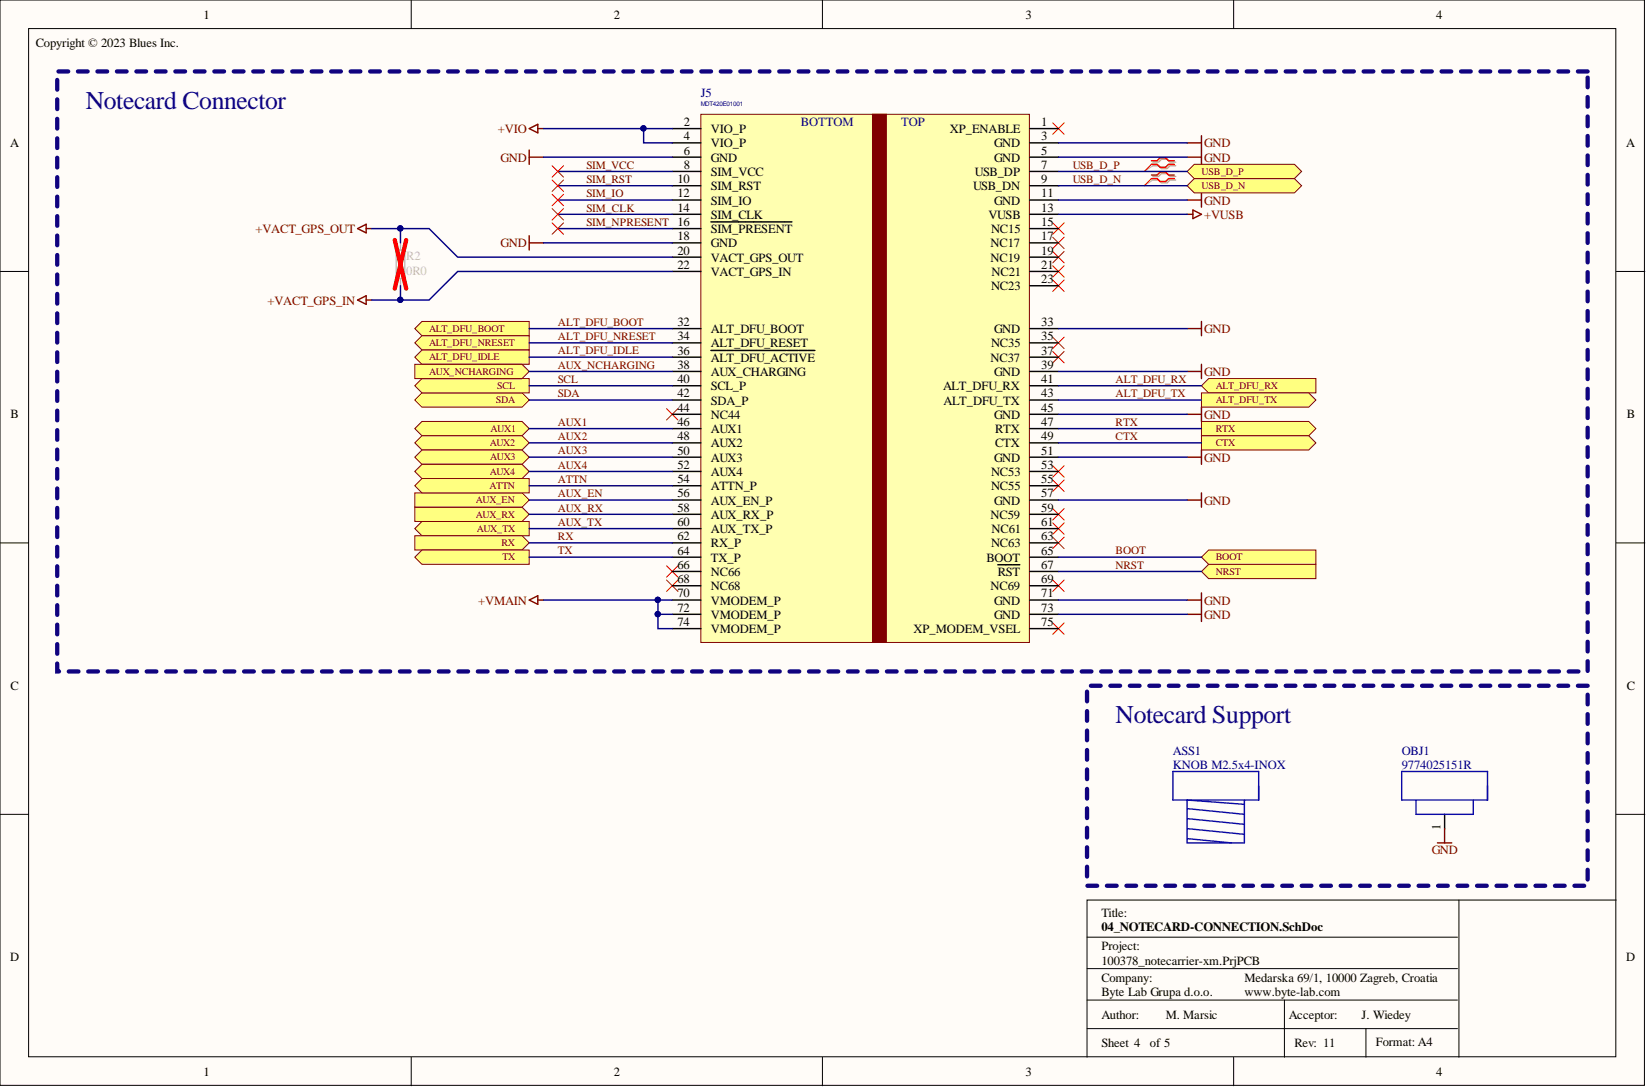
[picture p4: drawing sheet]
<svg xmlns="http://www.w3.org/2000/svg" width="292mm" height="193mm" viewBox="0 0 292 193" stroke-linecap="round" stroke-linejoin="round" font-family="sans-serif">
<g fill="#fffcf8" stroke="#000" stroke-width=".18">
<path d="M0 0h291.8v192.7h-291.8z"/>
<path d="M5.1 5.1h281.6v182.5h-281.6z"/>
</g>
<g fill="none" stroke="#000" stroke-width=".18">
<path d="M73 0v5.1M145.9 0v5.1M218.9 0v5.1M0 48.2h5.1M286.8 48.2h5.1M0 96.4h5.1M286.8 96.4h5.1M0 144.6h5.1M258.9 159.8v27.9M286.8 159.8h-93.9v27.9M286.8 144.6h5.1M192.9 166.4h65.7"/>
<path d="M192.9 172h65.7M192.9 177.5h65.7M227.9 177.5v10.2M73 187.7v5.1M145.9 187.7v5.1M192.9 182.6h65.7M218.9 187.7v5.1M242.4 182.6v5.1"/>
</g>
<path d="M93.9 22.8l1.5-.7v1.5zM95.4 22.8h1.1M210.7 38h1M211.7 37.3l1.5 .7-1.5 .8zM63.5 40.6l1.5-.8v1.5zM65 40.6h1M93.9 106.5l1.5-.7v1.5zM95.4 106.5h1.1" fill="none" stroke="#800000" stroke-width=".25"/>
<g fill="none" stroke="#f00" stroke-width=".18">
<path d="M186.8 21.8l2 2M186.8 39.6l2 2M188.8 21.8l-2 2M188.8 39.6l-2 2M186.8 42.1l2 2M186.8 44.6l2 2.1M186.8 47.2l2 2M186.8 49.7l2 2M186.8 59.9l2 2M188.8 42.1l-2 2M188.8 44.6l-2 2.1M188.8 47.2l-2 2"/>
<path d="M188.8 49.7l-2 2M188.8 59.9l-2 2M118.3 72.5l2 2.1M120.3 72.5l-2 2.1M186.8 62.4l2 2M188.8 62.4l-2 2M186.8 95.4l2 2M186.8 92.8l2 2.1M186.8 90.3l2 2M186.8 85.2l2 2M186.8 82.7l2 2M188.8 95.4l-2 2"/>
<path d="M188.8 92.8l-2 2.1M188.8 90.3l-2 2M188.8 85.2l-2 2M188.8 82.7l-2 2M118.3 100.4l2 2.1M118.3 103l2 2M120.3 100.4l-2 2.1M120.3 103l-2 2M186.8 110.6l2 2M186.8 103l2 2M188.8 110.6l-2 2M188.8 103l-2 2"/>
</g>
<path d="M124.4 20.3h58.3v93.8h-58.3z" fill="#ffffb0" stroke="#800000" stroke-width=".18"/>
<g fill="none" stroke="#000" stroke-width=".25">
<path d="M119.3 22.8h5.1M119.3 25.4h5.1M119.3 27.9h5.1M119.3 30.4h5.1M119.3 33h5.1M119.3 35.5h5.1M119.3 38h5.1M126.2 39.4h1M127.3 39.4h.6M128 39.4h1.9M130 39.4h2.2M132.3 39.4h2.7"/>
<path d="M135.1 39.4h1.1M136.3 39.4h1.3M137.7 39.4h1.5M139.3 39.4h1.2M182.8 22.8h5M182.8 25.4h5M182.8 27.9h5M182.8 30.4h5M182.8 33h5M182.8 35.5h5M182.8 38h5M119.3 40.6h5.1"/>
<path d="M119.3 43.1h5.1M119.3 45.7h5.1M119.3 48.2h5.1M119.3 58.3h5.1M182.8 40.6h5M182.8 43.1h5M182.8 45.7h5M182.8 48.2h5M182.8 50.7h5M182.8 58.3h5M119.3 60.9h5.1M119.3 63.4h5.1"/>
<path d="M119.3 65.9h5.1M119.3 68.5h5.1M119.3 71h5.1M119.3 73.6h5.1M119.3 76.1h5.1M119.3 78.6h5.1M126.2 62.2h2.7M128.9 62.2h1.3M130.3 62.2h2.6M133 62.2h6.6M139.7 62.2h1.3M141 62.2h.6"/>
<path d="M141.7 62.2h1.6M143.3 62.2h1.3M182.8 60.9h5M182.8 63.4h5M182.8 65.9h5M182.8 68.5h5M182.8 71h5M182.8 73.6h5M182.8 76.1h5M182.8 78.6h5M119.3 81.2h5.1M119.3 83.7h5.1"/>
<path d="M119.3 86.2h5.1M119.3 88.8h5.1M119.3 91.3h5.1M119.3 93.8h5.1M119.3 96.4h5.1M119.3 98.9h5.1M182.8 81.2h5M182.8 83.7h5M182.8 86.2h5M182.8 88.8h5M182.8 91.3h5M182.8 93.8h5"/>
<path d="M182.8 96.4h5M182.8 98.9h5M119.3 101.4h5.1M119.3 104h5.1M119.3 106.5h5.1M119.3 109.1h5.1M119.3 111.6h5.1M177.1 100.3h2.5M179.7 100.3h1.3M182.8 101.4h5M182.8 104h5M182.8 106.5h5"/>
<path d="M182.8 109.1h5M182.8 111.6h5"/>
</g>
<path d="M154.8 20.3h2.5v93.8h-2.5z" fill="#800000" stroke="#800000" stroke-width=".18"/>
<g fill="none" stroke="#800000" stroke-width=".25">
<path d="M210.7 35.5h2.5M210.7 27.9h2.5M210.7 25.4h2.5M213.2 24.1v5.1M213.2 34.2v2.6M63.5 53.3l1.5-.8v1.5zM65 53.3h1M210.7 58.3h2.5M213.2 57.1v2.5M210.7 65.9h2.5M210.7 73.6h2.5M213.2 64.7v2.5"/>
<path d="M213.2 72.3v2.5M213.2 79.9v2.5M210.7 88.8h2.5M210.7 81.2h2.5M213.2 87.5v2.5M210.7 109.1h2.5M210.7 106.5h2.5M213.2 105.3v5"/>
</g>
<path d="M204.6 28.8h1l.5-.5h1l.5 .5h1M204.6 29.4h1l.5 .5h1l.5-.5h1" fill="none" stroke="#d0a19e" stroke-width=".25"/>
<path d="M204.6 29.4l-1.5 1" fill="none" stroke="#d0a19e" stroke-width=".18"/>
<path d="M204.3 28.5h1l.6-.5h1l.5 .5h1M204.3 29.2h1l.6 .5h1l.5-.5h1" fill="none" stroke="#f00" stroke-width=".25"/>
<path d="M204.3 29.2l-1.2 1.2" fill="none" stroke="#f00" stroke-width=".18"/>
<path d="M70.3 44.4h1.5v5.1h-1.5zM71.1 43.1v1.3M71.1 49.5v1.2" fill="none" stroke="#bfbebc" stroke-width=".25"/>
<path d="M70.1 42.6l2 8.6M72.1 42.6l-2 8.6" fill="none" stroke="#f00" stroke-width=".76"/>
<g fill="#ffff80" stroke="#800000" stroke-width=".18">
<path d="M73.6 93.8l1.3-1.2h19v2.5h-19z" fill-rule="evenodd"/>
<path d="M73.6 90h19l1.3 1.3-1.3 1.3h-19z" fill-rule="evenodd"/>
<path d="M73.6 87.5h19l1.3 1.3-1.3 1.2h-19z" fill-rule="evenodd"/>
<path d="M73.6 76.1l1.3-1.3h17.7l1.3 1.3-1.3 1.3h-17.7z" fill-rule="evenodd"/>
<path d="M73.6 78.6l1.3-1.2h17.7l1.3 1.2-1.3 1.3h-17.7z" fill-rule="evenodd"/>
<path d="M73.6 81.2l1.3-1.3h17.7l1.3 1.3-1.3 1.2h-17.7z" fill-rule="evenodd"/>
<path d="M73.6 83.7l1.3-1.3h17.7l1.3 1.3-1.3 1.3h-17.7z" fill-rule="evenodd"/>
<path d="M73.6 95.1h19l1.3 1.3-1.3 1.2h-19z" fill-rule="evenodd"/>
<path d="M73.6 98.9l1.3-1.3h19v2.6h-19z" fill-rule="evenodd"/>
<path d="M73.6 71l1.3-1.3h17.7l1.3 1.3-1.3 1.3h-17.7z" fill-rule="evenodd"/>
<path d="M73.6 68.5l1.3-1.3h19v2.5h-19z" fill-rule="evenodd"/>
<path d="M73.6 86.2l1.3-1.2h19v2.5h-19z" fill-rule="evenodd"/>
<path d="M213.2 101.4l1.3-1.2h19v2.5h-19z" fill-rule="evenodd"/>
<path d="M213.2 68.5l1.3-1.3h19v2.5h-19z" fill-rule="evenodd"/>
<path d="M213.2 69.7h19l1.3 1.3-1.3 1.3h-19z" fill-rule="evenodd"/>
<path d="M213.2 74.8h19l1.3 1.3-1.3 1.3h-19z" fill-rule="evenodd"/>
<path d="M213.2 77.4h19l1.3 1.2-1.3 1.3h-19z" fill-rule="evenodd"/>
<path d="M210.7 33l1.2-1.3h17.8l1.3 1.3-1.3 1.2h-17.8z" fill-rule="evenodd"/>
<path d="M210.7 30.4l1.2-1.2h17.8l1.3 1.2-1.3 1.3h-17.8z" fill-rule="evenodd"/>
</g>
<path d="M204.6 31.3h1l.5-.5h1l.5 .5h1M204.6 32h1l.5 .5h1l.5-.5h1" fill="none" stroke="#d0a19e" stroke-width=".25"/>
<path d="M204.6 32l-1.5 1" fill="none" stroke="#d0a19e" stroke-width=".18"/>
<path d="M204.3 31.1h1l.6-.5h1l.5 .5h1M204.3 31.7h1l.6 .5h1l.5-.5h1" fill="none" stroke="#f00" stroke-width=".25"/>
<path d="M204.3 31.7l-1.2 1.3" fill="none" stroke="#f00" stroke-width=".18"/>
<g fill="none" stroke="#000080" stroke-width=".25">
<path d="M96.5 22.8h22.8M96.5 27.9h22.8M99 35.5h20.3M99 38h20.3M99 30.4h20.3M99 33h20.3M114.2 22.8v2.6h5.1M187.8 35.5h22.9M187.8 27.9h22.9M187.8 38h22.9M187.8 25.4h22.9M187.8 30.4h22.9"/>
<path d="M187.8 33h22.9M66 40.6h10.1l5.1 5.1h38.1M71.1 40.6v2.5M71.1 50.7v2.6M96.5 43.1h22.8M99 40.6h20.3M119.3 48.2h-38.1l-5.1 5.1h-10.1M187.8 58.3h22.9M93.9 78.6h25.4M93.9 76.1h25.4M93.9 68.5h25.4M93.9 71h25.4"/>
<path d="M187.8 78.6h25.4M187.8 76.1h25.4M187.8 65.9h22.9M187.8 68.5h25.4M187.8 71h25.4M187.8 73.6h22.9M93.9 98.9h25.4M93.9 96.4h25.4M93.9 93.8h25.4M93.9 91.3h25.4M93.9 88.8h25.4M93.9 86.2h25.4"/>
<path d="M93.9 83.7h25.4M93.9 81.2h25.4M187.8 88.8h22.9M187.8 81.2h22.9M96.5 106.5h22.8M116.8 106.5v5.1h2.5M116.8 109.1h2.5M187.8 106.5h22.9M187.8 109.1h22.9M187.8 101.4h25.4"/>
</g>
<g fill="#000080" stroke="#000080" stroke-width=".18">
<circle cx="114.2" cy="22.8" r=".47"/>
<circle cx="116.7" cy="109" r=".47"/>
<circle cx="71" cy="53.2" r=".47"/>
<circle cx="71" cy="40.5" r=".47"/>
<circle cx="116.7" cy="106.5" r=".47"/>
</g>
<path d="M93.9 26.6v2.6M93.9 27.9h2.6M93.9 41.8v2.6M93.9 43.1h2.6" fill="none" stroke="#800000" stroke-width=".25"/>
<path d="M281.7 12.7h-271.5v106.5h271.5v-106.5" fill="none" stroke="#11037f" stroke-width=".76" stroke-dasharray="1.7 1.7"/>
<path d="M213.2 98.9l1.3-1.3h19v2.6h-19z" fill-rule="evenodd" fill="#ffff80" stroke="#800000" stroke-width=".18"/>
<path d="M187.8 98.9h25.4" fill="none" stroke="#000080" stroke-width=".25"/>
<path d="M256.4 144.6v2.5" fill="none" stroke="#000" stroke-width=".25"/>
<path d="M208.1 137h15.3v5h-15.3zM248.7 137h15.3v5h-15.3zM210.7 143.6l10.1 1M210.7 145.3l10.1 1M210.7 147.1l10.1 1M210.7 148.9l7.8 .7M220.8 142v7.6h-10.1v-7.6l10.1 .8M251.3 142v2.6h10.1v-2.6" fill="none" stroke="#000bff" stroke-width=".25"/>
<path d="M281.7 121.7h-88.8v35.5h88.8v-35.5" fill="none" stroke="#11037f" stroke-width=".76" stroke-dasharray="1.7 1.7"/>
<path d="M255.1 149.6h2.5M256.4 147.1v2.5" fill="none" stroke="#800000" stroke-width=".25"/>
<path d="M98 29.4l2 2.1M98 32l2 2M98 34.5l2 2M98 37l2 2.1M98 39.6l2 2M100 29.4l-2 2.1M100 32l-2 2M100 34.5l-2 2M100 37l-2 2.1M100 39.6l-2 2" fill="none" stroke="#f00" stroke-width=".18"/>
<g fill="#ffff80" stroke="#800000" stroke-width=".18">
<path d="M73.6 58.3l1.3-1.2h19v2.5h-19z" fill-rule="evenodd"/>
<path d="M73.6 60.9l1.3-1.3h19v2.5h-19z" fill-rule="evenodd"/>
<path d="M73.6 63.4l1.3-1.3h19v2.6h-19z" fill-rule="evenodd"/>
<path d="M73.6 64.7h19l1.3 1.2-1.3 1.3h-19z" fill-rule="evenodd"/>
</g>
<path d="M93.9 58.3h25.4M93.9 65.9h25.4M93.9 63.4h25.4M93.9 60.9h25.4" fill="none" stroke="#000080" stroke-width=".25"/>
<g font-size="4.5" fill="#11037f">
<text x="15.2" y="19.3">Notecard Connector</text>
<text x="198" y="128.3">Notecard Support</text>
</g>
<text font-size="2.3" x="195.4" y="165.3">04_NOTECARD-CONNECTION.SchDoc</text>
<g font-size="2.2">
<text x="36.1" y="3.3">1</text>
<text x="108.9" y="3.3">2</text>
<text x="182" y="3.3">3</text>
<text x="254.9" y="3.3">4</text>
<text x="6.3" y="8.4">Copyright © 2023 Blues Inc.</text>
<text x="121.3" y="22.4">2</text>
<text x="126.2" y="23.6">VIO_P</text>
<text x="168.5" y="23.6">XP_ENABLE</text>
<text x="184.8" y="22.4">1</text>
<text x="1.8" y="26.1">A</text>
<text x="121.3" y="24.9">4</text>
<text x="121.3" y="27.4">6</text>
<text x="121.3" y="30">8</text>
<text x="126.2" y="26.2">VIO_P</text>
<text x="126.2" y="28.7">GND</text>
<text x="176.4" y="26.2">GND</text>
<text x="176.4" y="28.7">GND</text>
<text x="184.8" y="24.9">3</text>
<text x="184.8" y="27.4">5</text>
<text x="184.8" y="30">7</text>
<text x="288.6" y="26.1">A</text>
<text x="120.2" y="32.5">10</text>
<text x="120.2" y="35">12</text>
<text x="126.2" y="31.2">SIM_VCC</text>
<text x="126.2" y="33.8">SIM_RST</text>
<text x="172.7" y="33.8">USB_DN</text>
<text x="173" y="31.2">USB_DP</text>
<text x="184.8" y="32.5">9</text>
<text x="184.8" y="35">11</text>
<text x="120.2" y="37.6">14</text>
<text x="126.2" y="36.3">SIM_IO</text>
<text x="126.2" y="41.4">SIM_PRESENT</text>
<text x="126.2" y="38.8">SIM_CLK</text>
<text x="175.4" y="38.8">VUSB</text>
<text x="175.9" y="41.4">NC15</text>
<text x="176.4" y="36.3">GND</text>
<text x="184.8" y="37.6">13</text>
<text x="184.8" y="40.1">15</text>
<text x="120.2" y="42.6">18</text>
<text x="120.2" y="45.2">20</text>
<text x="120.2" y="47.7">22</text>
<text x="126.2" y="43.9">GND</text>
<text x="126.2" y="46.5">VACT_GPS_OUT</text>
<text x="175.8" y="43.9">NC17</text>
<text x="175.8" y="46.5">NC19</text>
<text x="184.8" y="42.6">17</text>
<text x="184.8" y="45.2">19</text>
<text x="184.8" y="47.7">21</text>
<text x="126.2" y="49">VACT_GPS_IN</text>
<text x="175.9" y="51.5">NC23</text>
<text x="176" y="49">NC21</text>
<text x="184.8" y="50.3">23</text>
<text x="120.2" y="57.9">32</text>
<text x="126.2" y="59.1">ALT_DFU_BOOT</text>
<text x="176.4" y="59.1">GND</text>
<text x="184.8" y="57.9">33</text>
<text x="120.2" y="60.4">34</text>
<text x="120.2" y="62.9">36</text>
<text x="120.2" y="65.5">38</text>
<text x="126.2" y="61.7">ALT_DFU_RESET</text>
<text x="126.2" y="64.2">ALT_DFU_ACTIVE</text>
<text x="175.8" y="64.2">NC37</text>
<text x="175.9" y="61.7">NC35</text>
<text x="184.8" y="60.4">35</text>
<text x="184.8" y="62.9">37</text>
<text x="184.8" y="65.5">39</text>
<text x="120.2" y="68">40</text>
<text x="120.2" y="70.5">42</text>
<text x="126.2" y="66.7">AUX_CHARGING</text>
<text x="126.2" y="69.3">SCL_P</text>
<text x="126.2" y="71.8">SDA_P</text>
<text x="167.3" y="69.3">ALT_DFU_RX</text>
<text x="167.4" y="71.8">ALT_DFU_TX</text>
<text x="176.4" y="66.7">GND</text>
<text x="184.8" y="68">41</text>
<text x="184.8" y="70.5">43</text>
<text x="1.9" y="74.3">B</text>
<text x="120.2" y="73.1">44</text>
<text x="120.2" y="75.6">46</text>
<text x="126.2" y="74.3">NC44</text>
<text x="126.2" y="76.9">AUX1</text>
<text x="176.4" y="74.3">GND</text>
<text x="176.6" y="76.9">RTX</text>
<text x="184.8" y="73.1">45</text>
<text x="184.8" y="75.6">47</text>
<text x="288.7" y="74.3">B</text>
<text x="120.2" y="78.2">48</text>
<text x="120.2" y="80.7">50</text>
<text x="120.2" y="83.2">52</text>
<text x="126.2" y="79.4">AUX2</text>
<text x="126.2" y="82">AUX3</text>
<text x="176.4" y="82">GND</text>
<text x="176.6" y="79.4">CTX</text>
<text x="184.8" y="78.2">49</text>
<text x="184.8" y="80.7">51</text>
<text x="184.8" y="83.2">53</text>
<text x="120.2" y="85.8">54</text>
<text x="120.2" y="88.3">56</text>
<text x="126.2" y="84.5">AUX4</text>
<text x="126.2" y="87">ATTN_P</text>
<text x="126.2" y="89.6">AUX_EN_P</text>
<text x="175.9" y="84.5">NC53</text>
<text x="175.9" y="87">NC55</text>
<text x="176.4" y="89.6">GND</text>
<text x="184.8" y="85.8">55</text>
<text x="184.8" y="88.3">57</text>
<text x="120.2" y="90.8">58</text>
<text x="120.2" y="93.4">60</text>
<text x="120.2" y="95.9">62</text>
<text x="126.2" y="92.1">AUX_RX_P</text>
<text x="126.2" y="94.6">AUX_TX_P</text>
<text x="175.8" y="92.1">NC59</text>
<text x="176" y="94.6">NC61</text>
<text x="184.8" y="90.8">59</text>
<text x="184.8" y="93.4">61</text>
<text x="184.8" y="95.9">63</text>
<text x="120.2" y="98.4">64</text>
<text x="120.2" y="101">66</text>
<text x="126.2" y="97.2">RX_P</text>
<text x="126.2" y="99.7">TX_P</text>
<text x="175" y="99.7">BOOT</text>
<text x="175.9" y="97.2">NC63</text>
<text x="184.8" y="98.4">65</text>
<text x="184.8" y="101">67</text>
<text x="120.2" y="103.5">68</text>
<text x="120.2" y="106.1">70</text>
<text x="126.2" y="102.2">NC66</text>
<text x="126.2" y="104.8">NC68</text>
<text x="126.2" y="107.3">VMODEM_P</text>
<text x="175.8" y="104.8">NC69</text>
<text x="176.4" y="107.3">GND</text>
<text x="177.1" y="102.2">RST</text>
<text x="184.8" y="103.5">69</text>
<text x="184.8" y="106.1">71</text>
<text x="120.2" y="108.6">72</text>
<text x="120.2" y="111.1">74</text>
<text x="126.2" y="109.9">VMODEM_P</text>
<text x="126.2" y="112.4">VMODEM_P</text>
<text x="162.1" y="112.4">XP_MODEM_VSEL</text>
<text x="176.4" y="109.9">GND</text>
<text x="184.8" y="108.6">73</text>
<text x="184.8" y="111.1">75</text>
<text x="1.9" y="122.5">C</text>
<text x="288.7" y="122.5">C</text>
<text x="255.6" y="147.4" transform="rotate(-90 255.6 147.4)">1</text>
<text x="195.4" y="162.9">Title:</text>
<text x="1.8" y="170.6">D</text>
<text x="195.4" y="168.7">Project:</text>
<text x="195.4" y="171.2">100378_notecarrier-xm.PrjPCB</text>
<text x="288.6" y="170.6">D</text>
<text x="195.4" y="174.3">Company:</text>
<text x="195.4" y="176.8">Byte Lab Grupa d.o.o.</text>
<text x="220.8" y="174.3">Medarska 69/1, 10000 Zagreb, Croatia</text>
<text x="220.8" y="176.8">www.byte-lab.com</text>
<text x="195.4" y="185.9">Sheet 4</text>
<text x="195.4" y="180.9">Author:</text>
<text x="204.1" y="185.9">of 5</text>
<text x="206.9" y="180.9">M. Marsic</text>
<text x="228.7" y="180.9">Acceptor:</text>
<text x="229.7" y="185.9">Rev: 11</text>
<text x="241.6" y="180.9">J. Wiedey</text>
<text x="244.2" y="185.7">Format: A4</text>
<text x="36.1" y="191">1</text>
<text x="108.9" y="191">2</text>
<text x="182" y="191">3</text>
<text x="254.9" y="191">4</text>
</g>
<g font-size="2.2" fill="#000080">
<text x="124.4" y="17.3">J5</text>
<text x="208.1" y="133.9">ASS1</text>
<text x="208.1" y="136.5">KNOB M2.5x4-INOX</text>
<text x="248.7" y="133.9">OBJ1</text>
<text x="248.7" y="136.5">9774025151R</text>
</g>
<g font-size="2.2" fill="#800000">
<text x="88.3" y="23.6">+VIO</text>
<text x="88.8" y="28.7">GND</text>
<text x="213.7" y="28.7">GND</text>
<text x="213.7" y="26.2">GND</text>
<text x="45.3" y="41.4">+VACT_GPS_OUT</text>
<text x="213.7" y="38.8">+VUSB</text>
<text x="213.7" y="36.3">GND</text>
<text x="88.8" y="43.9">GND</text>
<text x="47.5" y="54.1">+VACT_GPS_IN</text>
<text x="213.7" y="59.1">GND</text>
<text x="213.7" y="66.7">GND</text>
<text x="213.7" y="74.3">GND</text>
<text x="213.7" y="82">GND</text>
<text x="213.7" y="89.6">GND</text>
<text x="84.9" y="107.3">+VMAIN</text>
<text x="213.7" y="107.3">GND</text>
<text x="213.7" y="109.9">GND</text>
<text x="254.1" y="151.6">GND</text>
</g>
<g font-size="2.2" fill="#11037f">
<text x="142.1" y="22.4">BOTTOM</text>
<text x="159.9" y="22.4">TOP</text>
</g>
<g font-size="2.2" fill="#bfbebc">
<text x="72.1" y="46.2">R2</text>
<text x="72.1" y="48.7">0R0</text>
</g>
<g font-size="2" fill="#600">
<text x="104.1" y="29.9">SIM_VCC</text>
<text x="104.1" y="32.5">SIM_RST</text>
<text x="104.1" y="35">SIM_IO</text>
<text x="104.1" y="37.5">SIM_CLK</text>
<text x="104.1" y="40.1">SIM_NPRESENT 16</text>
</g>
<g font-size="2" fill="#800000">
<text x="190.4" y="29.9">USB_D_P</text>
<text x="190.4" y="32.5">USB_D_N</text>
<text x="99" y="57.8">ALT_DFU_BOOT</text>
<text x="99" y="65.4">AUX_NCHARGING</text>
<text x="99" y="62.9">ALT_DFU_IDLE</text>
<text x="99" y="60.4">ALT_DFU_NRESET</text>
<text x="99" y="68">SCL</text>
<text x="99" y="70.5">SDA</text>
<text x="198" y="68">ALT_DFU_RX</text>
<text x="198" y="70.5">ALT_DFU_TX</text>
<text x="99" y="75.6">AUX1</text>
<text x="198" y="75.6">RTX</text>
<text x="99" y="83.2">AUX4</text>
<text x="99" y="80.7">AUX3</text>
<text x="99" y="78.1">AUX2</text>
<text x="198" y="78.1">CTX</text>
<text x="99" y="88.3">AUX_EN</text>
<text x="99" y="85.7">ATTN</text>
<text x="99" y="95.9">RX</text>
<text x="99" y="93.3">AUX_TX</text>
<text x="99" y="90.8">AUX_RX</text>
<text x="99" y="98.4">TX</text>
<text x="198" y="101">NRST</text>
<text x="198" y="98.4">BOOT</text>
</g>
<g font-size="1.8" fill="#800000">
<text x="213.2" y="33.5">USB_D_N</text>
<text x="213.2" y="31">USB_D_P</text>
<text x="76.1" y="58.9">ALT_DFU_BOOT</text>
<text x="76.1" y="61.4">ALT_DFU_NRESET</text>
<text x="76.1" y="64">ALT_DFU_IDLE</text>
<text x="76.1" y="66.5">AUX_NCHARGING</text>
<text x="88" y="71.6">SDA</text>
<text x="88.3" y="69">SCL</text>
<text x="215.7" y="69">ALT_DFU_RX</text>
<text x="215.7" y="71.6">ALT_DFU_TX</text>
<text x="87.1" y="76.7">AUX1</text>
<text x="215.7" y="76.7">RTX</text>
<text x="86.9" y="79.2">AUX2</text>
<text x="87" y="81.7">AUX3</text>
<text x="215.7" y="79.2">CTX</text>
<text x="84.4" y="89.3">AUX_EN</text>
<text x="86.9" y="86.8">ATTN</text>
<text x="86.9" y="84.3">AUX4</text>
<text x="84.4" y="91.9">AUX_RX</text>
<text x="84.6" y="94.4">AUX_TX</text>
<text x="89" y="96.9">RX</text>
<text x="89.2" y="99.5">TX</text>
<text x="215.7" y="99.5">BOOT</text>
<text x="215.7" y="102">NRST</text>
</g>
<text font-size="1.1" fill="#000080" x="124.4" y="18.8">MDT420E01001</text>
</svg>
